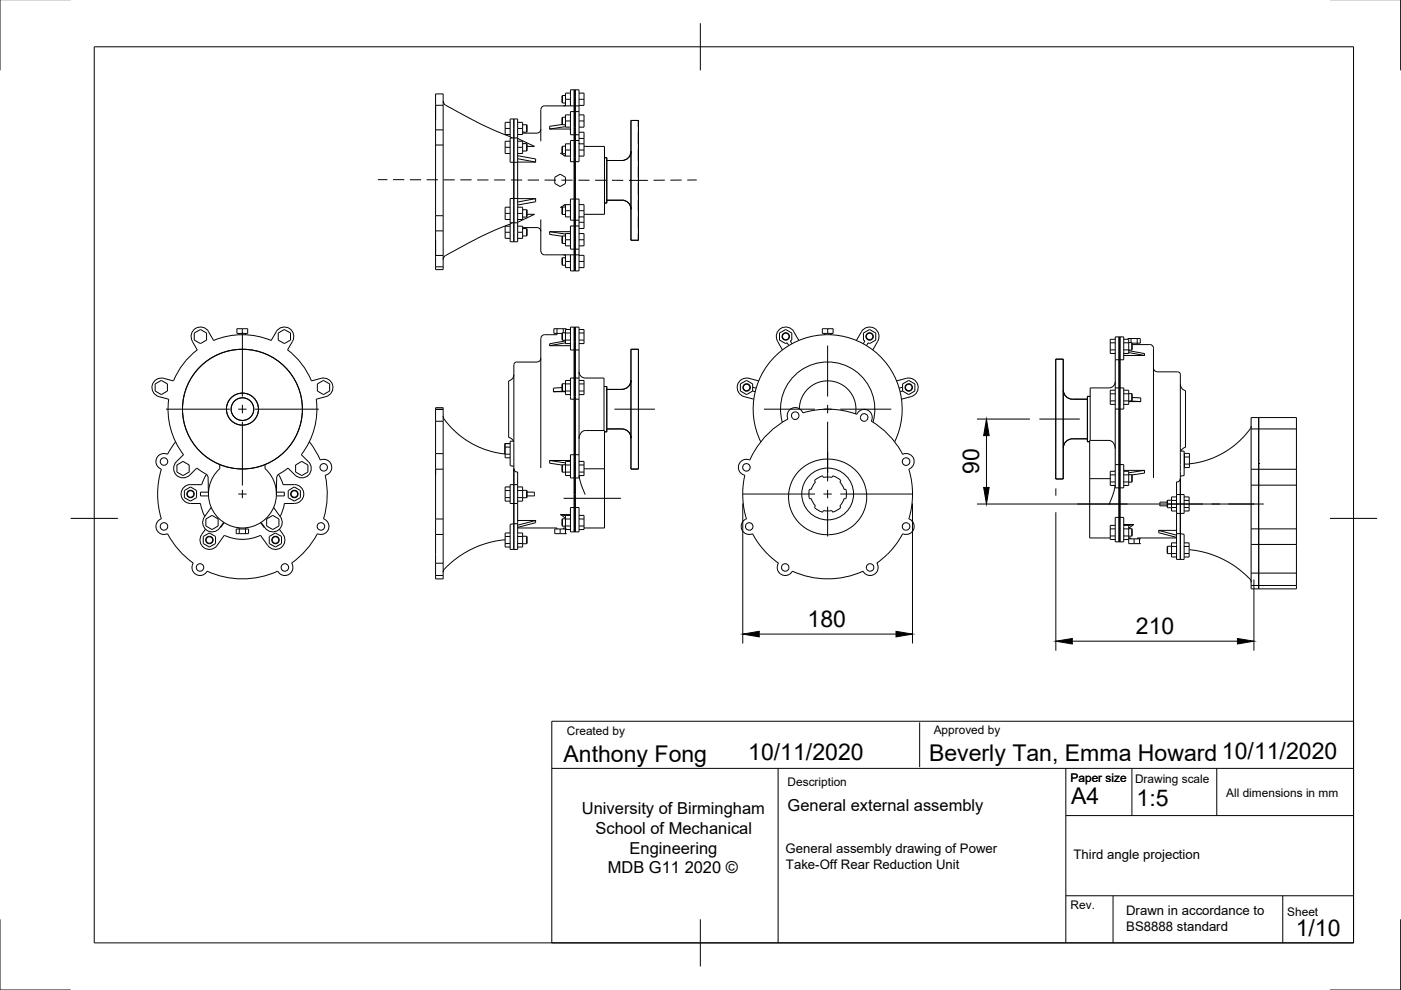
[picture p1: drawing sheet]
<svg xmlns="http://www.w3.org/2000/svg" width="297mm" height="210mm" viewBox="0 0 297 210" stroke-linecap="round" stroke-linejoin="round" font-family="sans-serif">
<!-- layer: Visible -->
<g fill="none" stroke="#000" stroke-width=".21">
<path d="M120.9 19.7h-1v2.6M121.8 19v38.4M122 19v38.4M122.8 19.7h1v2.6h-1M92.4 22.2v-2.3h1.6v2.4M92.4 22.3v3.3M92.4 22.2v.1M92.4 30.7v15M92.4 27.5v3.2M92.4 25.6v1.9M92.4 30.7h1.6M92.4 22.3h1.6"/>
<path d="M92.4 27.5h1.6M94 22.3v5.2M94 27.5v3.2M94 30.7v15M94 21.4l.1 .5 .4 .4 5 2.7 4.7 2.4 4 1.6M107.1 31.2h1.1M107.1 27.2h1.1M108.2 27.2v-2h1.5v2M108.2 27.2v1.9l.4 .1M108.2 25.9h-1.1v2.6h1.1M108.2 29.9h-1.1v2.6h1.1M108.9 34.4v7.7"/>
<path d="M108.9 25.2v9.2M108.9 34.4h.8M109.7 29.2v5.2M109.7 34.4v7.7M109.7 33l3.9 .7v.7M109.7 29.2h-1.5v5.2h.7M109.7 27.2v2M109.7 25.9h1.1v2.6h-1.1M109.7 29.9h1.1v2.6h-1.1M109.7 29.4l3.6 1.6h-1.5M109.7 34.4h3.9M109.7 33.6l3.9 .8"/>
<path d="M109.7 31.2h1.1M109.7 27.2h1.1M110.8 28.2h3.1M110.8 30.5h.9M110.8 32h.9M110.8 26.5h.9M110.8 28h.9M111.7 30.5v1.5M111.7 26.5v1.5M114.7 27.4a.79 .79 0 0 1-.8 .8M114.7 23.2v6.7M115.5 22.5h7.3"/>
<path d="M115.5 22.4a.79 .79 0 0 0-.8 .8M116.5 27.4h4.4M117.6 37.6l1.2-.7 1.1 .7v1.3l-1.1 .7-1.2-.7zM119.1 32.5h-.3l.8 .5h.3M119.2 26.4l-2.7 .4v.6M119.3 20.2v1.6M119.3 24.9v1.6M119.3 31v1.6M119.3 26.5h.6M119.3 20.2h.6M119.3 21.8h.6M119.3 24.9h.6"/>
<path d="M119.3 31h.6M119.3 32.6h.6M119.9 26.9l-3.4 .5M119.9 21.1h1M119.9 25.6h1M119.9 31.8h1M120 22.3l-.5 .2M120.9 22.5v-3.5h1.9v3.5M120.9 29.8h1.9v4.5h-1.9zM120.9 24.4h-1v2.6h1M120.9 30.5h-1v2.6h1M122.8 22.5v1.2"/>
<path d="M122.8 23.7v6.1M122.8 23.7h-1.9v4.9h1.9M122.8 24.4h1v2.6h-1M122.8 28h1v5.1h-1M122.8 21.1h1M122.8 25.6h1M122.8 31.8h1M122.8 29.4h1M122.8 30.3v.2h1M123.8 31h4.4v14.4h-4.1M124 31h.1M128.2 33.4h.5v9.6h-.5"/>
<path d="M128.7 34h3.1M133.8 25.5h1.6v25.4h-1.6zM133.8 32.1a1.94 1.94 0 0 1-1.9 1.9M92.4 56.6v.6h1.6v-.6M92.4 50.9v3.4M92.4 54.2v2.4M92.4 50.9v3.3M92.4 49v1.9M92.4 45.7v3.3M92.4 54.2h1.6M92.4 45.7h1.6M92.4 56.6h1.6"/>
<path d="M92.4 49h1.6M94 45.7v3.3M94 49v5.2M94 54.2v2.4M107.1 45.2h1.1M107.1 49.2h1.1M108.2 49.2v2.1h1.5v-2.1M108.2 47.5l-4 1.6-5.1 2.6-4.6 2.5-.4 .3-.1 .5M108.2 43.9h-1.1v2.6h1.1M108.2 48h-1.1v2.5h1.1M108.6 47.2l-.4 .2v1.8M108.9 42.1v9.2"/>
<path d="M108.9 42.1h-.7v5.1h1.5M108.9 42.1h.8M109.7 42.1v5.1M109.7 47.2v2M109.7 43.9h1.1v2.6h-1.1M109.7 48h1.1v2.5h-1.1M109.7 42.1h3.9l-3.9 .7M109.7 45.2h1.1M109.7 49.2h1.1M110.8 48.3h3.1a.79 .79 0 0 1 .8 .7M110.8 48.5h.9M110.8 50h.9"/>
<path d="M110.8 46h.9M110.8 44.5h.9M111.7 44.5v1.5M111.7 48.5v1.5M111.8 45.4h1.5l-3.6 1.7M113.6 42.8l-3.9 .7M113.6 42.1v.6M114.7 46.5v6.7M114.7 53.2a.79 .79 0 0 0 .8 .8M115.5 54h7.3M116.5 49.1v.6l2.7 .4M116.5 49.1h4.4"/>
<path d="M116.5 49.1l3.4 .5M118.8 44h.3M119.1 44l.2 1.5M119.3 54.6v1.6M119.3 50v1.6M119.3 43.9v1.6M119.3 56.2h.6M119.3 54.6h.6M119.3 51.6h.6M119.3 50h.6M119.3 43.9l-.2 .1M119.3 45.5h.6"/>
<path d="M119.3 43.9h.6M119.5 54l.5 .2M119.6 43.4h.3M119.6 43.4l-.8 .6M119.9 55.4h1M119.9 50.8h1M119.9 44.7h1M119.9 54.1v2.6h1M120.9 54v3.4h1.9v-3.4M120.9 42.2h1.9v4.5h-1.9zM120.9 43.4h-1v2.6h1M120.9 49.5h-1v2.6h1"/>
<path d="M122.8 46.7v6.1M122.8 52.8v1.2M122.8 47.9h-1.9v4.9h1.9M122.8 43.4h1v5h-1M122.8 49.5h1v2.6h-1M122.8 54.1h1v2.6h-1M122.8 47.1h1M122.8 55.4h1M122.8 50.8h1M122.8 46h1M122.8 44.7h1M122.8 46v.1"/>
<path d="M124.1 45.4l-.3 .1M124.1 45.4h-.1M128.7 42.5h3.1M131.9 42.4a1.94 1.94 0 0 1 1.9 2M41.2 70.6l1.3-.7 1.3 .7v1.5l-1.3 .7-1.3-.7zM41.8 74.2a15.8 15.8 0 0 0-5 6.5M44.2 70.4l1.1 1.8a15.8 15.8 0 0 1 12.2 0l1.1-1.9a2 2 0 0 1 2.7-.7 2 2 0 0 1 .7 2.8l-1 1.8a15.6 15.6 0 0 1 5 6.6 3.7 3.7 0 0 1 3.6-.4 2 2 0 0 1 1 2 2 2 0 0 1-1.5 1.7l-2 .5M44.2 70.3a2 2 0 0 0-2.7-.7 2 2 0 0 0-.7 2.7l1 1.9M50.2 69.7h2.3v1h-2.3zM50.7 70.7v.3M51.4 69.7v1M52 70.7v.3"/>
<path d="M59 70.6l1.3-.7 1.3 .7v1.5l-1.3 .7-1.3-.7zM108.9 77.4v21.9M108.9 79.4a1.32 1.32 0 0 1-1 1.3M114.7 71.8v27.4M114.7 75.9a.83 .83 0 0 1-.8 .9l-4.3-.1a.6 .6 0 0 0-.6 .6M115.5 71a.79 .79 0 0 0-.8 .8M116.5 73.3h4.4M118.1 69.7v1.3h-2.6M119.3 70.6v1.6M119.3 70.6h.6M119.3 72.2h.6M119.4 69.7v.9"/>
<path d="M119.9 72.3l-3.4 .6v.4M119.9 72.7l-3.4 .6M119.9 70.6h1M119.9 72.1h1M120.1 69.9v-.2h-2.7v1h1.7M120.9 69.4h1.9v4.8h-1.9zM120.9 69.9h-1v2.9h1M121.8 69.4v31.9M122 69.4v31.9M122.8 74.2v6M122.8 78.8a1.32 1.32 0 0 0 1.3 1.4h4v11.1M122.8 70.6h1"/>
<path d="M122.8 72.1h1M122.8 69.9h1v2.9h-1M133.8 74.1h1.6v25.4h-1.6zM167.6 72.3l.3 .6M167.6 72.3l.3-.2v-1.5l-1.3-.7-1.3 .7v1.5l1.3 .7 .3-.1 .3 .6M168.3 70.4l1.1 1.8M168.3 70.3a2 2 0 0 0-2.7-.7 2 2 0 0 0-.7 2.7l1 1.9M174.3 69.7h2.3v1h-2.3zM174.8 70.7v.3M175.5 69.7v1M176.2 70.7v.3M181.6 72.2l1-1.9a2 2 0 0 1 2.8-.7 2 2 0 0 1 .7 2.7l-1.1 1.9"/>
<path d="M183.4 72.3l-.3-.2v-1.5l1.3-.7 1.3 .7v1.5l-1.3 .7-.3-.1-.4 .6M183.4 72.3l-.4 .6M223.8 76.2h1.6v25.4h-1.6zM235.4 72.7h1.1M235.4 74.2h1.1M236.5 76.3v5.9M236.5 71.4h1.8v4.9h-1.8zM236.5 71.9h-1.1v3h1.1M237.3 71.4v32M237.4 71.4v43.5M238.3 75.4h4.4M238.3 71.9h1v3h-1"/>
<path d="M238.3 72.7h1M238.3 74.2h1.6M239.1 71.9v-.1h2.7v1h-1.7M239.3 74.4l3.4 .6v.4M239.3 74.8l3.4 .6M239.3 72.6h.6M239.8 71.8v.8M239.9 72.6v1.6M240.1 73.1h1M241.1 71.8v1.3M241.1 73.1l2.7-.1a1.2 1.2 0 0 1 .8 1.5v26.8M244.6 78a.83 .83 0 0 0 .7 .8h4.4a.6 .6 0 0 1 .6 .6"/>
<path d="M250.3 79.5v21.9M32.9 81.4l1.3-.7 1.3 .7v1.5l-1.3 .8-1.3-.8zM33.7 84.1l2 .5M35.8 84.6a15.8 15.8 0 0 0 3.1 11.8l-1.5 1.5a2 2 0 0 0 0 2.8 2 2 0 0 0 2.8 0M36.8 80.8a3.7 3.7 0 0 0-3.6-.4 2 2 0 0 0-1 2 2 2 0 0 0 1.5 1.7M37.2 93.7l-1.7 2.6a1.7 1.7 0 0 0-2.3 .9 1.7 1.7 0 0 0 1 2.3 18 18 0 0 0 0 10.5 1.69 1.69 0 0 0-1 2.3 1.69 1.69 0 0 0 2.3 .9 18.6 18.6 0 0 0 5.5 6.2 1.7 1.7 0 0 0 .6 2.4 1.7 1.7 0 0 0 2.3-.7M37.5 98.6l1.3-.8 1.3 .8v1.5l-1.3 .7-1.3-.7zM46.6 98.5v.9a7.2 7.2 0 0 0-.4 10.3 7.2 7.2 0 0 0 10.4 0 7.2 7.2 0 0 0-.4-10.3v-.9M62.7 98.6l1.3-.8 1.3 .8v1.5l-1.3 .7-1.3-.7zM65.6 93.7l1.4 2.1 .9 1.7a1.69 1.69 0 0 1 2.3 1 1.69 1.69 0 0 1-1.3 2.2 18 18 0 0 1-.3 9.3M67 84.6a15.8 15.8 0 0 1-3.1 11.8l1.5 1.5a2 2 0 0 1 0 2.8 2 2 0 0 1-2.8 0M67.3 81.4l1.3-.7 1.3 .7v1.5l-1.3 .8-1.3-.8z"/>
<path d="M92.4 86.8v-.4h1.6v.4M92.4 99.9v.9M92.4 99.5v10.5M92.4 99.4v.1M92.4 89.3v6.9M92.4 99.4v.5M92.4 86.8v2.5M92.4 96.2v3.2M92.4 99.5h1.6M92.4 96.2h1.6M92.4 86.8h.1M92.4 99.9h.1"/>
<path d="M92.4 89.3h1.6M92.4 86.8h1.6M94 99.5v10.5M94 86.8v2.5M94 89.3v6.9M94 96.2v3.3M94 86.8h.1M94 88.2l.3 .8 1.9 2.2 1.8 1.5 1.6 1.1 3.3 1.5 2.1 .6 2.1 .4M107 94.8h1.2M107.1 96.3h1.1M107.8 80.8v11.9a1.31 1.31 0 0 1 1 .8M108.1 94.1l-1.1-.1v2.3"/>
<path d="M108.2 94.1h-1.1v3h1.1M108.9 99.3l.3 .6 .5 .2v2.7M108.9 99.3v11.7M108.9 93.5h-.7v5.2l.7 .2M116.5 97.6v.6l2.7 .4M116.5 97.6l3.4 .5M116.5 97.6h4.4M117.3 83.1h2.6M119.1 82.2l-1.8 .1v.8M119.3 81.4v1.5M119.3 98.5v1.6M119.3 81.4h.6"/>
<path d="M119.3 82.9h.6M119.3 98.5h.6M119.5 82.9l-2.2 .2M119.9 81.4h1M119.9 82.9h1M119.9 98.6h1M120.9 96.4h1.9v4.9h-1.9zM120.9 80.7h-1v3h1M120.9 97.8h-1v3h1M122.8 93.1l.2-1.1 .4-.4 .4-.3h4.4v8.1M122.8 97.7l1 .1v3l-1 .1 .4 1.7 .9 2.3M122.8 80.2v4.4"/>
<path d="M122.8 84.6v11.8M122.8 80.2h-1.9v4.4h1.9M122.8 81.4h1M122.8 82.9h1M122.8 80.7h1v3h-1M122.8 98.6h1M123.8 99.3l4.4 .1M128.1 82h.6v9.6h-.5M128.2 99.4v12.5h-4.4M128.7 90.9h3.1M128.7 82.6h3.1M131.9 90.9a1.94 1.94 0 0 1 1.9 2"/>
<path d="M133.8 80.6a1.94 1.94 0 0 1-1.9 1.9M157 81.4l1.3-.7 1.3 .7v1.5l-1.3 .8-1.3-.8zM157.8 84.1l2 .5M158.5 98.3a.8 .8 0 0 0-1 .9 .8 .8 0 0 0 1.2 .6l.3-.4v-.4l-.1-.4-.4-.2M159.6 82.9l.5 .2M159.6 82.1l.7 .2M159.8 95.8l-.8 1.8a1.7 1.7 0 0 0-2.4 1 1.7 1.7 0 0 0 1.3 2.2 18.8 18.8 0 0 0 .3 9.3h-.1M160.8 80.8a3.7 3.7 0 0 0-3.5-.4 2 2 0 0 0-1 2 2 2 0 0 0 1.5 1.7M161.3 93.7a15.8 15.8 0 0 1 14.2-22.7 15.8 15.8 0 0 1 14.2 22.7M165.9 89.5a10 10 0 0 1 9.6-12.8 10 10 0 0 1 9.6 12.8M169.4 88.2a.83 .83 0 0 0-1.1-.9 .83 .83 0 0 0-.3 1.4 .83 .83 0 0 0 1.4-.3v-.2M169.5 99.8l.1-.2a8.2 8.2 0 0 1 10.3-1.1 8.2 8.2 0 0 1 3.3 9.8l-.1 .2a8.3 8.3 0 0 1-9.7 4.6 8.3 8.3 0 0 1-6.2-8.7 8 8 0 0 1 2.3-4.6z"/>
<path d="M169.5 86.7a6 6 0 0 1 6.5-5.9 6 6 0 0 1 5.4 7M182.4 88.5a.76 .76 0 0 1 1.1-.6 .76 .76 0 0 1 .2 1.2 .76 .76 0 0 1-1.2-.3l-.1-.3M190.1 80.8a3.7 3.7 0 0 1 3.6-.4 2 2 0 0 1 1 2 2 2 0 0 1-1.5 1.7l-2.1 .5M191.1 95.8a17.8 17.8 0 0 0-6.4-6.5 1.7 1.7 0 0 0-.7-2.3 1.7 1.7 0 0 0-2.3 .8 18.1 18.1 0 0 0-11.5-.3 1.7 1.7 0 0 0-2.2-1 1.7 1.7 0 0 0-.9 2.3 18 18 0 0 0-7.2 7M191.1 95.8l.3 .5a1.69 1.69 0 0 1 2.3 .8 1.69 1.69 0 0 1-.9 2.3M191.4 82.1l-.8 .2M191.4 81.4l1.3-.7 1.3 .7v1.5l-1.3 .8-1.3-.8zM191.4 82.9l-.6 .2M191.8 97.1l-.5 .5v.6l.5 .4h.7M191.9 97.1a.79 .79 0 0 1 .9 .4 .79 .79 0 0 1-.3 1M192.8 99.4l-.1 .1a18.5 18.5 0 0 1 0 10.6h.2M225.4 82.7a1.94 1.94 0 0 0 2 1.9h3.1"/>
<path d="M230.5 93h-3.1a1.94 1.94 0 0 0-2 2M231.1 84h-.6v9.7h.5M235.4 83.5h1.1M235.4 85h1.1M236.5 99.8l-1.1 .1v3h1.1l-.6 2.1-.8 2M236.5 95.1l-.3-1-.3-.4-.5-.3h-4.4v8.1M236.5 98.5h1.8v4.9h-1.8zM236.5 86.7v11.8M236.5 82.2v4.5M236.5 82.2h1.8v4.5h-1.8M236.5 82.7h-1.1v3h1.1M236.5 80.9a1.32 1.32 0 0 1-1.4 1.3h-4v11.2"/>
<path d="M238.3 99.7h4.4M238.3 82.7h1v3h-1M238.3 83.5h1M238.3 85h1.6M238.3 99.9h1v3h-1M239.3 85.1h2.6M239.3 83.5h.6M239.7 85l2.2 .1M239.9 83.5v1.5M240.1 84.3l1.8 .1v.7M242.7 99.7v.6l-2.7 .4M242.7 99.7l-3.4 .5"/>
<path d="M250.3 95.6h.8v5.2l-.8 .2M250.3 81.5a1.32 1.32 0 0 0 1.1 1.3M251.1 98.4h.1M251.1 96.9h.1M251.1 96.1v3h1.1v-3l-1.1 .1M251.1 96.9h1.1M251.4 82.8v12l-.6 .3-.4 .5M265.3 90.9v-2.4h9.6v2.4M265.3 99.5v3.4M265.3 90.9v8.6M265.3 90.9h9.6M265.3 99.5h9.6"/>
<path d="M265.3 90.3l-.5 1-1.9 2.1-1.7 1.4-1.8 1.2-2.1 1.1-2.1 .7-2.1 .4-2 .2M266.9 99.5v3.4M266.9 90.9v8.6M266.9 88.5v2.4M266.9 98.3h.1M266.9 98.4h.1M266.9 99.2h.1M274.9 99.5v3.4M274.9 90.9v8.6M39.1 104l1.3-.8 1.3 .8v1.5l-1.3 .7-1.3-.7zM40.2 100.7l1.5-1.5 2.1 1.4 .3 .7 .1 3.6M40.4 102.8h2.4"/>
<path d="M40.4 102.7a2 2 0 0 0-2 2 2 2 0 0 0 2 2l2.1 .1 .3 1.4 .6 1.3M43.1 113.7l1.3-.7 1.3 .7v1.5l-1.3 .8-1.3-.8zM43.3 109.6a2 2 0 0 0 .5 2.8 2 2 0 0 0 2.8-.5l.8-1.1M43.6 112.2a2.81 2.81 0 0 0-1 3.1 2 2 0 0 0 3.4 .4l1.6-2.2M43.6 110l1.4-.7 1.2 .7v1.5l-1.2 .8-1.4-.8zM43.8 100.6l-1 2.1M44.2 104.3h-1.7v.8h1.7M44.8 107.6l-1.5 2M47.5 110.8l-.8 1M50.1 112.2h2.6v.9h-2.6zM50.7 111.9v1.2M52.1 111.9l-.1 1.2"/>
<path d="M55.3 110.8l.8 1M56.5 110l1.3-.7 1.3 .7v1.5l-1.3 .8-1.3-.8zM57.1 113.7l1.3-.7 1.3 .7v1.5l-1.3 .8-1.3-.8zM58 107.6l1.5 2a2 2 0 0 1-.5 2.8 2 2 0 0 1-2.8-.5l-.8-1.1M58.6 104.3h1.7v.8h-1.7M59 100.6l1 2.1M59.2 112.2a2.78 2.78 0 0 1 1 3.1 2.02 2.02 0 0 1-3.4 .4l-1.6-2.2a9 9 0 0 1-7.6 0M60 102.8h2.4M60.3 106.8l-.3 1.4-.6 1.3M61.1 104l1.3-.8 1.3 .8v1.5l-1.3 .7-1.3-.7zM61.8 119.4a1.71 1.71 0 0 1-.5 2.4 1.71 1.71 0 0 1-2.4-.7 18 18 0 0 1-15 0M62.4 102.7a2 2 0 0 1 2 2 2 2 0 0 1-2 2l-2.1 .1"/>
<path d="M62.6 100.7l-1.5-1.5-2.2 1.5-.2 .6-.1 3.6M68.6 110a1.7 1.7 0 0 1 1 2.3 1.7 1.7 0 0 1-2.3 .8 18 18 0 0 1-5.5 6.3M92.4 113.3v6.1M92.4 110v3.3M92.4 119.4v2.6M92.4 110h1.6M92.4 119.4h1.6M92.4 113.3h1.6M94 110v3.3M94 113.3v6.1M94 119.4v2.6M107.1 114.4l-2 .3-2 .5-2 .7-1.8 .9-3.4 2.3-1.7 1.5-.2 .7"/>
<path d="M107.1 115.2h1.1M107.1 113.7h1.1M107.1 104h1.1M107.1 105.5h1.1M108.2 103.2h-1.1v3h1.1M108.2 113h-1.1v3h1.1M108.9 111l-.7 .2v5.3h1.5v-5.5M108.9 111v5.5M108.9 111h.8M109.7 102.8v4M109.7 106.8v4.2M109.7 102.8h-1.5v4h1.5"/>
<path d="M109.7 111.9h8.4v.3M109.7 110.4h3.9M109.7 115.2h1.1M109.7 113h1.1v3h-1.1M109.7 113.7h1.1M109.7 103.2h1.1v3h-1.1M109.7 104h1.1M109.7 105.5h2M110.8 113.7h.9M110.8 115.3h.9M110.8 104h.9M111.7 113.7v1.6"/>
<path d="M111.7 104v1.5M111.8 104.3h1.5v.6M113.3 104.9v.2h-1.5M113.6 110.4l-3.9 1M113.6 110.3v.5l-3.9 1M118.8 112.2v.9M118.8 109.1h2.1M118.8 109.1l1.1 .2M118.9 109.1l1 .7M119.3 110v1.6M119.3 100.1h.6M119.3 110h.6"/>
<path d="M119.3 111.6h.6M119.9 112.2h.1M119.9 113.1h.1M119.9 112.2h-2.3v.9h2.3M119.9 111.9h-.5v.3M119.9 100.1h1M119.9 110h1M119.9 109.3v3.8M119.9 111.5h1M119.9 109.3h1M119.9 112.3h1M120.9 107.6h1.9v5.2h-1.9z"/>
<path d="M121.8 101.4v11.4M121.8 101.3v.1M122 101.4v11.4M122 101.3v.1M122.8 100.1h1M122.8 110h1M122.8 111.5h1M122.8 109.3h1v3h-1M158.1 110.1a1.7 1.7 0 0 0-.8 2.2 1.7 1.7 0 0 0 2.1 .9M159 112.4a.79 .79 0 0 1-.9-.9 .79 .79 0 0 1 1.1-.6l.3 .3 .1 .6-.2 .4-.4 .2M159.4 113.2h.2a17.9 17.9 0 0 0 5.4 6.2 1.7 1.7 0 0 0 .6 2.4 1.7 1.7 0 0 0 2.4-.7 18 18 0 0 0 15 0 1.7 1.7 0 0 0 2.3 .7 1.7 1.7 0 0 0 .6-2.4M165.9 119.8a.8 .8 0 0 1 1-.2 .8 .8 0 0 1 .3 1 .79 .79 0 0 1-1.1 .4 .79 .79 0 0 1-.2-1.2z"/>
<path d="M171.6 105.7h.4l.9 1.5M171.6 103.7l-.1 1.2 .1 .8M172.9 102.2l-.9 1.5-.4 .1M174.4 100.9l.2 .3 .9-.1 .8 .2 .3-.4 .7 .3 1 .7M174.4 100.9l-1.4 .7-.3 .3 .2 .3M178.3 101.9l-.2 .3 .5 .7 .3 .9 .4-.1 .2 .8-.2 1.2h-.4l-.3 .8-.5 .7 .2 .4-.7 .5-1 .5-.3-.4h-1.7l-.2 .4-1.4-.7-.3-.3 .2-.4M183.9 119.8a.79 .79 0 0 1 1.3 .2 .79 .79 0 0 1-.6 1.1 .79 .79 0 0 1-.9-1zM192.6 111l-.7-.1-.6 .5 .1 .7 .6 .3M192.6 111a.79 .79 0 0 1 .2 .9 .79 .79 0 0 1-.8 .5M192.9 110.1a1.71 1.71 0 0 1 .7 2.3 1.71 1.71 0 0 1-2.2 .8 17.7 17.7 0 0 1-5.5 6.2M231 101.5v12.6h4.4M235.4 101.4l-4.4 .1"/>
<path d="M235.4 112.1h1.1M235.4 100.7h1.1M235.4 102.2h1.1M235.4 113.6h1.1M236.5 109.7h1.8v5.2h-1.8zM236.5 111.4h-1.1v3h1.1M237.3 103.5v11.4M237.3 103.4h.1M238.3 112.1h1M238.3 111.2h2.1M238.3 100.7h1M238.3 102.2h1"/>
<path d="M238.3 111.4h1M238.3 113.6h1M238.3 114.4h1M239.3 114.1h.5v.2M239.3 100.6h.6M239.3 102.2h.6M239.3 112.1h.6M239.3 113.7h.6M239.3 111.4v3.9h2.3M239.3 114.3h2.3M239.9 100.6v1.6M239.9 112.1v1.6"/>
<path d="M240.4 111.2l-1.1 .2M240.4 111.2l-1.1 .7M240.5 114.3v1M241.6 114.3h.1M241.6 115.3h.1M241.6 114.3v1M245.6 112.9l3.8 1M245.7 112.5v.4M247.5 106.5h-1.6v.8l1.6-.1M247.5 115.8v1.6M247.5 106.1v1.5M247.5 115.8h.9"/>
<path d="M247.5 117.4h.9M247.5 106.1h.9M247.5 107.6h.9M248.4 117.4h1M248.4 115.9h1M248.4 106.1h1M248.4 107.6h1M249.4 113.1v5.5h1.7v-5.3l-.8-.2M249.4 108.9v4.2M249.4 104.9v4M249.4 104.9h1.7v4h-1.7M249.4 114.1h-8.3v.2"/>
<path d="M249.4 112.5h-3.8l3.8 1M249.4 113.1h.9M249.4 115.1h-1v3h1M249.4 105.4h-1v2.9h1M250.3 101.4l-.4 .7-.5 .1v2.7M250.3 101.4v11.7M250.3 113.1v5.5M251.1 115.1h1v3h-1M251.1 117.4h1M251.1 115.9h1M251.1 106.1h1M251.1 107.6h1"/>
<path d="M251.1 105.4h1v2.9h-1M252.1 116.5l3.4 .6 3.6 1.4 3 1.7 2.9 2.6M265.3 115.4v6.1M265.3 112.1v3.3M265.3 102.9v9.2M265.3 112.1h9.6M265.3 102.9h9.6M265.3 115.4h9.6M266.9 115.4v6.1M266.9 102.9v12.5M274.9 115.4v6.1M274.9 112.1v3.3"/>
<path d="M274.9 102.9v9.2M92.4 122v.7h1.6v-.7M92.4 122h1.6M265 122.8l.3 .6M265.3 124.1v.8h9.6v-.8M265.3 121.5v2.6M265.3 121.5h9.6M265.3 124.1h9.6M266.9 121.5v3.4M274.9 121.5v2.6"/>
<circle cx="166.6" cy="71.3" r=".79"/>
<circle cx="166.6" cy="71.3" r=".69"/>
<circle cx="184.4" cy="71.3" r=".69"/>
<circle cx="184.4" cy="71.3" r=".79"/>
<circle cx="34.8" cy="97.9" r=".79"/>
<circle cx="51.4" cy="86.7" r="12.7"/>
<circle cx="51.4" cy="86.7" r="2.4"/>
<circle cx="51.4" cy="86.7" r="3.4"/>
<circle cx="68.6" cy="99.1" r=".79"/>
<circle cx="158.3" cy="82.2" r=".79"/>
<circle cx="158.3" cy="82.2" r=".69"/>
<circle cx="192.7" cy="82.2" r=".69"/>
<circle cx="192.7" cy="82.2" r=".79"/>
<circle cx="34.8" cy="111.6" r=".79"/>
<circle cx="40.4" cy="104.7" r=".69"/>
<circle cx="40.4" cy="104.7" r=".79"/>
<circle cx="44.4" cy="114.5" r=".69"/>
<circle cx="44.4" cy="114.5" r=".79"/>
<circle cx="58.4" cy="114.5" r=".79"/>
<circle cx="58.4" cy="114.5" r=".69"/>
<circle cx="62.4" cy="104.7" r=".79"/>
<circle cx="62.4" cy="104.7" r=".69"/>
<circle cx="68" cy="111.6" r=".79"/>
<circle cx="175.5" cy="104.7" r="5.5"/>
<circle cx="42.4" cy="120.3" r=".79"/>
<circle cx="60.4" cy="120.3" r=".79"/>
</g>
<!-- layer: Border -->
<path d="M0 -.1v15M297 -.1v15M20 9.9h267v190h-267zM148.5 4.9v10M15 109.9h10M282 109.9h10M0 194.9v15h15M148.5 194.9v10M297 194.9v15h-15" fill="none" stroke="#000" stroke-width=".21"/>
<!-- layer: TitleBlock -->
<path d="M117 152.9h170v47h-170zM195 153.2v9.5M117 162.9h170M165 162.9v37M226 172.9h61M226 162.9v37M240 162.9v10M258 162.9v10M226 189.9h61M236 189.9v10M272 189.9v10" fill="none" stroke="#000" stroke-width=".21"/>
<!-- layer: Dimensions -->
<path d="M207.1 88.9h11.3M209.1 92.4v10.9M157.5 106.7v29.7M193.5 106.7v29.7M207.1 106.9h58.9M223.9 103.6v1.5M223.9 108.6v29.4M161 134.4h29M227.4 135.9h35M265.9 122.9v15.1" fill="none" stroke="#000" stroke-width=".21"/>
<path d="M209.1 88.9l.6 3.5h-1.1zM208.6 103.3h1.1l-.6 3.6zM157.5 134.4l3.5-.5v1.1zM190 133.9l3.5 .5-3.5 .6zM223.9 135.9l3.5-.5v1.1zM262.4 135.4l3.5 .5-3.5 .6z" fill="#000" stroke="#000" stroke-width=".21"/>
<!-- layer: Center Lines -->
<g fill="none" stroke="#000" stroke-width=".21">
<path d="M51.4 70.5v13.6M175.5 73.3v10.8M35.2 86.8h13.5M50.5 86.8h1.8M51.4 85.8v1.8M51.4 89.4v13.5M54.1 86.8h13.5M130.3 86.8h8.6M162 86.8h10.8M174.6 86.8h1.8M175.5 85.8v1.8M175.5 89.4v12.7"/>
<path d="M178.2 86.8h10.8M220.4 88.9h8.5M50.5 104.7h1.8M51.4 103.9v1.7M119.5 105.7h12.2M157.5 104.7h15.3M174.6 104.7h1.8M175.5 103.9v1.7M175.5 107.4v6.3M178.2 104.7h15.3M228.4 106.9h10.7M247.6 106.9h7.5"/>
<path d="M256.9 106.9h1.8M260.4 106.9h7.5"/>
</g>
<!-- layer: Sketch1 -->
<g fill="none" stroke="#000" stroke-width=".21">
<path d="M80.1 38.1h2M83.3 38.1h2.4M86.9 38.1h2.4M90.5 38.1h2.3M94 38.1h2.4M97.6 38.1h2.4M101.2 38.2h2.4M104.8 38.2h2.3M108.3 38.2h2.4M111.9 38.2h2.4M115.5 38.2h2.4M119 38.2h2.4"/>
<path d="M122.6 38.2h2.4M126.2 38.2h2.4M129.8 38.2h2.3M133.3 38.2h4.1M135.3 25.5v1.4M135.3 28.1v2.4M135.3 31.7v2.4M135.3 35.3v2.3M135.3 38.8v2.4M140.9 38.2h-2.3M144.5 38.2h-2.4M147.7 38.2h-2"/>
<path d="M135.3 42.4v2.4M135.3 46v2.4M135.3 49.6v1.3"/>
</g>
<g font-size="4.9">
<text x="207.6" y="100.6" transform="rotate(-90 207.6 100.6)">90</text>
<text x="171.2" y="132.9">180</text>
<text x="240.8" y="134.4">210</text>
<text x="119.5" y="161.5">Anthony Fong</text>
<text x="158.6" y="161.2">10/11/2020</text>
<text x="197" y="161.4">Beverly Tan, Emma Howard 10/11/2020</text>
<text x="227.1" y="170.4">A4</text>
<text x="241" y="170.9">1:5</text>
<text x="274.7" y="198.6">1/10</text>
</g>
<g font-size="3.5">
<text x="123.4" y="172.6">University of Birmingham</text>
<text x="167" y="171.9">General external assembly</text>
<text x="126.3" y="176.8">School of Mechanical</text>
<text x="128.9" y="185.2">MDB G11 2020 ©</text>
<text x="133.5" y="181">Engineering</text>
</g>
<g font-size="2.8">
<text x="166.6" y="180.9">General assembly drawing of Power</text>
<text x="166.6" y="184.3">Take-Off Rear Reduction Unit</text>
<text x="227.6" y="182.2">Third angle projection</text>
<text x="238.8" y="193.9">Drawn in accordance to</text>
<text x="238.8" y="197.3">BS8888 standard</text>
</g>
<g font-size="2.5">
<text x="120.2" y="155.9">Created by</text>
<text x="198" y="155.7">Approved by</text>
<text x="167" y="166.7">Description</text>
<text x="227" y="165.7">Paper size</text>
<text x="240.6" y="165.9">Drawing scale</text>
<text x="260" y="168.9">All dimensions in mm</text>
<text x="227" y="192.7">Rev.</text>
<text x="272.9" y="194.2">Sheet</text>
</g>
</svg>
